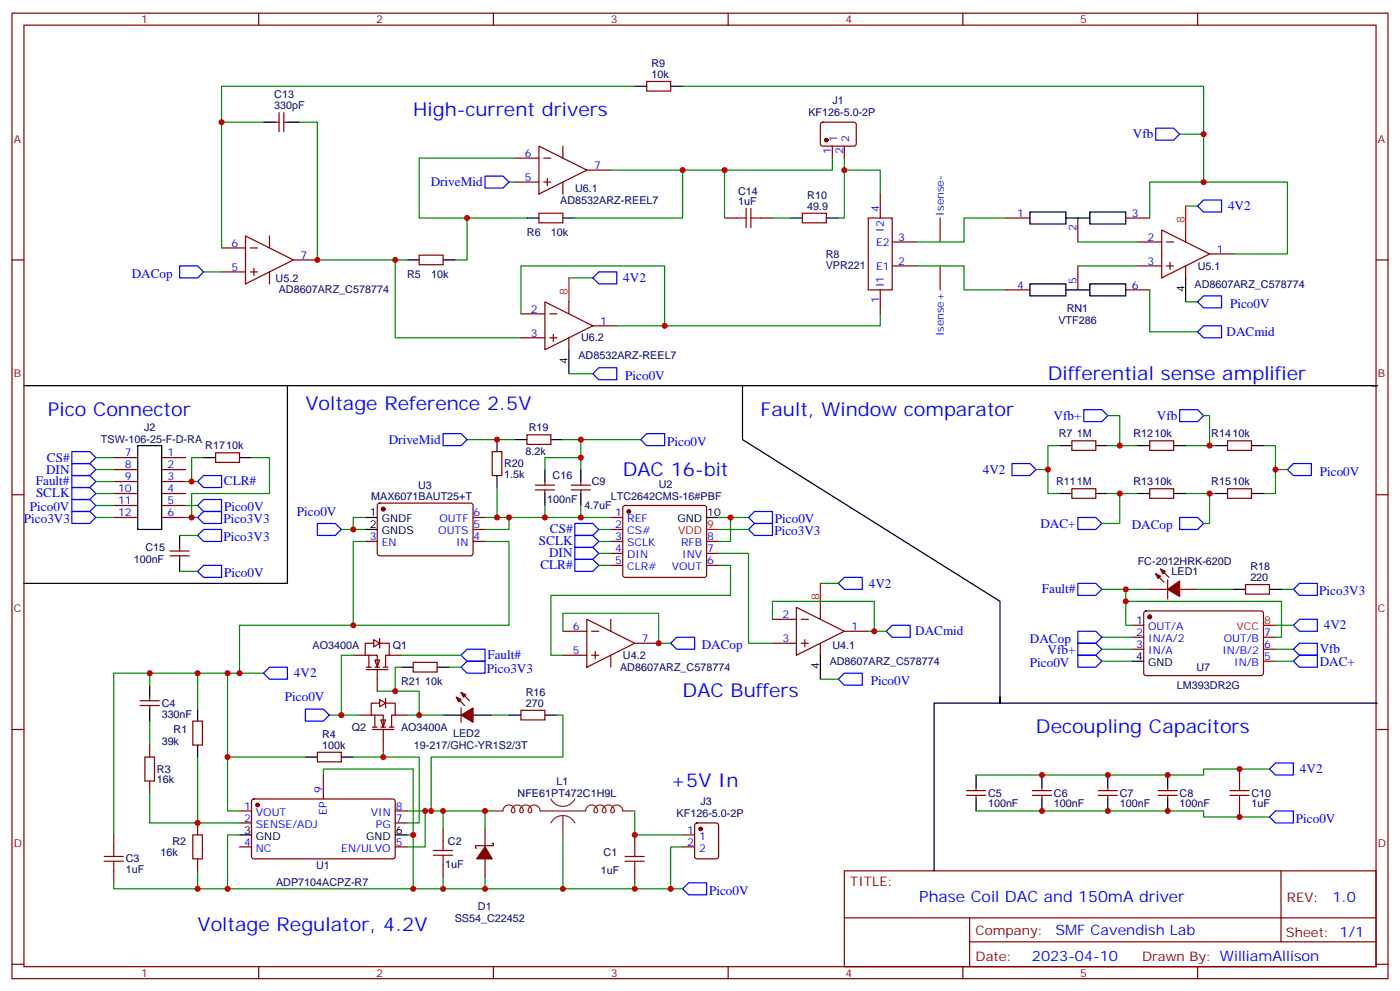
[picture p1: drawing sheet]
<svg xmlns="http://www.w3.org/2000/svg" width="412mm" height="292mm" viewBox="0 0 412 292" stroke-linecap="round" stroke-linejoin="round" font-family="sans-serif">
<g fill="none" stroke="#870000" stroke-width=".35">
<path d="M3.5 3.9h405.4v284.3h-405.4zM7.1 7.4h398.2v277.3h-398.2zM76.2 3.9v3.5M145.3 3.9v3.5M214.5 3.9v3.5M283.6 3.9v3.5M352.8 3.9v3.5M81.1 36h1.1M82.2 33.2v5.6M83.6 33.2v5.6M83.6 36h1.1M190.5 24h7.1v2.8h-7.1z"/>
<path d="M241.9 36.2l.5-.2h9.4l.4 .7v5.9l-.7 .4h-9.4l-.4-.7v-5.6zM151.7 46.6h7M151.7 53.6h7M158.7 43l14.2 7.1-14.2 7.1zM160.2 46.6h2.1M160.2 53.6h2.1M161.2 52.6v2.1M165.8 43v3.6M165.8 53.6v3.6M172.9 50.1h7M245.2 43v3.6M248.7 43v3.6"/>
<path d="M259.3 57.2v7M3.5 76.6h3.6M65.3 73h7M72.3 69.5l14.1 7.1-14.1 7zM73.7 73h2.1M74.8 79v2.1M79.4 69.5v3.5M86.4 76.6h7.1M213.4 64.2h3.6M224 64.2h3.5M236.4 62.8h7v2.8h-7zM255.8 64.2h7v21.2h-7z"/>
<path d="M262.8 71.3h7.1M262.8 78.3h7.1M276.9 64.2v7.1M276.9 78.3v7.1M296.3 64.2h7.1M317.5 64.2v7.1M317.5 78.3v7.1M331.6 64.2h7.1M335.1 71.3h7.1M335.1 78.3h7.1M342.2 67.7l14.1 7.1-14.1 7zM343.6 71.3h2.1"/>
<path d="M343.6 78.3h2.1M344.7 77.3v2.1M349.2 67.7v3.6M349.2 78.3v3.5M356.3 74.8h7.1M405.3 76.6h3.6M65.3 80.1h7M73.7 80.1h2.1M79.4 80.1v3.5M153.5 92.4h7M153.5 99.5h7M160.5 88.9l14.1 7.1-14.1 7z"/>
<path d="M161.9 92.4h2.1M161.9 99.5h2.1M163 98.4v2.1M167.6 88.9v3.5M167.6 99.5v3.5M174.6 96h7.1M259.3 85.4v7M296.3 85.4h7.1M331.6 85.4h7.1M33.5 134.8h7.1M33.5 138.3h7.1M47.6 134.8h7.1"/>
<path d="M47.6 138.3h7.1M315.7 129.8h7.1v2.8h-7.1zM3.5 145.7h3.6M33.5 152.4h7.1M33.5 141.8h7.1M33.5 145.3h7.1M33.5 148.9h7.1M47.6 152.4h7.1M47.6 141.8h7.1M47.6 145.3h7.1M47.6 148.9h7.1M107.6 159.5h3.5"/>
<path d="M111.4 148.4l.4-.2h27.1l.4 .7v14.4l-.7 .4-27-.1-.5-.6v-14.1zM139.3 152.4h3.6M139.3 155.9h3.6M139.3 159.5h3.6M157.7 142.9h5.6M157.7 144.3h5.6M160.5 141.8v1.1M160.5 144.3v1M179.9 152.4h3.5M179.9 155.9h3.5M179.9 159.5h3.5M183.7 149.1l.4-.2h23.3l.5 .2 .2 .5v19.7l-.2 .5-.5 .2h-23.3l-.4-.2-.3-.5v-19.7z"/>
<path d="M208.1 159.5h3.6M405.3 145.7h3.6M50.1 162.3h5.6M50.1 163.7h5.6M52.9 161.2v1.1M52.9 163.7v1M179.9 163h3.5M179.9 166.5h3.5M208.1 163h3.6M208.1 166.5h3.6M234.6 178.9l14.1 7-14.1 7.1zM241.7 178.9v3.5"/>
<path d="M338.7 173.6h5.3M340.4 169l2.5 2.4M341.8 167.6l2.5 2.4M344 170.7v5.7M347.5 173.6h5.3M165.8 185.9h7.1M165.8 193h7.1M172.9 182.4l14.1 7-14.1 7.1zM174.3 185.9h2.1M174.3 193h2.1M175.3 191.9v2.1M179.9 182.4v3.5"/>
<path d="M179.9 193v3.5M187 189.4h7M227.5 182.4h7.1M227.5 189.4h7.1M236 182.4h2.1M236 189.4h2.1M237.1 188.4v2.1M241.7 189.4v3.6M248.7 185.9h7.1M333.4 184.2h3.5M333.4 187.7h3.5M333.4 191.2h3.5"/>
<path d="M337.1 180.1l.5-.2 34.1 .1 .5 .6-.1 17.9-.6 .5-34.2-.1-.4-.6v-17.7zM372.2 187.7h3.5M372.2 191.2h3.5M372.2 194.7h3.5M3.5 214.8h3.6M41.3 206.4h5.6M41.3 207.8h5.6M44.1 205.3v1.1M44.1 207.8v1M56.8 212.4h2.8v7h-2.8zM405.3 214.8h3.6M70.6 238.8h3.5"/>
<path d="M74.3 235.5l.5-.2 41.2 .1 .4 .6v16.5l-.7 .4h-41.2l-.4-.7v-16.2zM93.5 221.5h7v2.9h-7zM95.2 228.2v7.1M116.4 238.8h3.5M284.7 232.8h5.6M284.7 234.2h5.6M287.5 231.8v1M287.5 234.2v1.1M304.1 232.8h5.6M304.1 234.2h5.6M306.9 231.8v1M306.9 234.2v1.1"/>
<path d="M323.5 232.8h5.6M323.5 234.2h5.6M326.3 231.8v1M326.3 234.2v1.1M341.1 232.8h5.7M341.1 234.2h5.7M344 231.8v1M344 234.2v1.1M365.1 226.5v3.5M365.1 237.1v3.5M33.5 245.9v3.5M33.5 256.5v3.5"/>
<path d="M70.6 242.4h3.5M70.6 249.4h3.5M116.4 242.4h3.5M116.4 249.4h3.5M130.5 244.1v3.5M130.5 254.7v3.5M187 245.9v3.5M187 256.5v3.5M248.7 256.5h156.6v28.2h-156.6zM377.3 256.5v20.9M248.7 270.3h156.5M285.6 277.4h119.6"/>
<path d="M285.6 270.3v14.1M3.5 284h3.6M76.2 284.7v3.5M145.3 284.7v3.5M214.5 284.7v3.5M283.6 284.7v3.5M352.8 284.7v3.5M405.3 284h3.6"/>
</g>
<g fill="#870000" stroke="#870000" stroke-width=".35">
<path d="M340.4 169l1.4 .7-.7 .7z"/>
<path d="M341.8 167.6l1.5 .7-.8 .7z"/>
<path d="M344 173.6l3.5-2.5v4.6z"/>
<circle cx="75.8" cy="237.1" r=".53"/>
<circle cx="185.2" cy="150.6" r=".53"/>
<circle cx="112.9" cy="149.9" r=".53"/>
<circle cx="243.4" cy="41.3" r=".53"/>
<circle cx="338.7" cy="181.7" r=".53"/>
</g>
<g fill="none" stroke="#000" stroke-width=".35">
<path d="M77.6 36h3.5M84.7 36h3.5M187 25.4h3.5M197.6 25.4h3.5M232.8 64.2h3.6M243.4 64.2h3.5M303.4 62.4h10.6v3.6h-10.6zM314 64.2h7M321 62.4h10.6v3.6h-10.6zM303.4 83.6h10.6v3.5h-10.6zM314 85.4h7M321 83.6h10.6v3.5h-10.6z"/>
<path d="M349.2 81.8v7.1M7.1 113.6h398.6h-1.8M84.7 113.6v58.2h-77.6M167.6 103v7.1M40.6 131.2h7v24.7h-7zM160.5 138.3v3.5M312.2 131.2h3.5M322.8 131.2h3.5M52.9 157.7v3.5M107.6 152.4h3.5M107.6 155.9h3.5M160.5 145.3v3.6"/>
<path d="M208.1 152.4h3.6M52.9 164.7v3.6M241.7 193v7M333.4 194.7h3.5M44.1 201.8v3.5M44.1 208.8v3.6M58.2 208.8v3.6M58.2 219.4v3.6M90 223h3.5M100.5 223h3.6M287.5 228.2v3.6M287.5 235.3v3.5"/>
<path d="M306.9 228.2v3.6M306.9 235.3v3.5M326.3 228.2v3.6M326.3 235.3v3.5M344 228.2v3.6M344 235.3v3.5M70.6 245.9h3.5M116.4 245.9h3.5"/>
</g>
<path d="M144.6 238.8h3.6a1.74 1.74 0 0 1 1.8-1.7 1.74 1.74 0 0 1 1.6 2 .53 .53 0 0 1-.6 .2 .53 .53 0 0 1-.4-.5 1.74 1.74 0 0 1 1.9-1.7 1.74 1.74 0 0 1 1.6 2 .53 .53 0 0 1-.6 .2 .53 .53 0 0 1-.4-.5 1.74 1.74 0 0 1 1.9-1.7 1.74 1.74 0 0 1 1.6 2 .53 .53 0 0 1-.6 .2 .53 .53 0 0 1-.4-.5 1.76 1.76 0 0 1 1.7-1.7 1.76 1.76 0 0 1 1.8 1.7h13.4a1.74 1.74 0 0 1 1.9-1.7 1.74 1.74 0 0 1 1.6 2 .53 .53 0 0 1-.6 .2 .53 .53 0 0 1-.4-.5 1.74 1.74 0 0 1 1.9-1.7 1.74 1.74 0 0 1 1.5 2 .53 .53 0 0 1-.6 .2 .53 .53 0 0 1-.4-.5 1.74 1.74 0 0 1 1.9-1.7 1.74 1.74 0 0 1 1.6 2 .53 .53 0 0 1-.6 .2 .53 .53 0 0 1-.4-.5 1.76 1.76 0 0 1 1.8-1.7 1.76 1.76 0 0 1 1.7 1.7h3.6M162.3 235.3a3.9 3.9 0 0 0 3.5 2.2 3.9 3.9 0 0 0 3.5-2.2M162.3 242.4a3.9 3.9 0 0 1 3.5-2.2 3.9 3.9 0 0 1 3.5 2.2M165.8 240.2v5.7" fill="none" stroke="#8c2424" stroke-width=".35"/>
<g fill="none" stroke="#008700" stroke-width=".35">
<path d="M65.3 36h12.3M88.2 36h5.3v40.6h22.9v22.9h37.1M187 25.4h-121.7v47.6M201.1 25.4h153.4v28.2M347.5 39.5h7M149.9 53.6h1.8M179.9 50.1h33.5M245.2 46.6v3.5h-31.8v14.1M248.7 46.6v17.6h-1.8M227.5 64.2h5.3M317.5 78.3h17.6M317.5 71.3h17.6"/>
<path d="M338.7 64.2v-10.6h40.5v21.2h-15.8M349.2 60.7h3.6M60 80.1h5.3M153.5 92.4v-14.1h42.3v17.7M167.6 81.8h7M259.3 92.4v3.6h-77.6M338.7 85.4v12.3h14.1M349.2 88.9h3.6M167.6 110.1h7M28.2 134.8h5.3M28.2 138.3h5.3M60 134.8h-3.6v7h-1.7"/>
<path d="M28.2 145.3h5.3M28.2 148.9h5.3M28.2 141.8h5.3M52.9 157.7h5.3M54.7 148.9h3.5M100.5 155.9h7.1M107.6 152.4h-3.5v3.5M107.6 159.5h-3.5v24.7M142.9 159.5h7v24.7h-79.3v14.1M142.9 152.4h7M160.5 148.9v3.5M176.4 155.9h3.5"/>
<path d="M176.4 159.5h3.5M179.9 152.4h-30v3.5h-7M211.7 152.4h8.8M211.7 155.9h8.8M215.2 152.4v7.1h-3.5M52.9 168.3h5.3M176.4 163h3.5M176.4 166.5h3.5M211.7 166.5h3.5v8.8h-52.9v17.7h3.5M211.7 163h8.8v26.4h7M241.7 171.8h5.2M44.1 198.3h-10.6v47.6"/>
<path d="M58.2 198.3h8.8M77.6 198.3h-10.6v40.5h3.6M165.8 185.9v-5.3h28.2v8.8h3.6M255.8 185.9h5.3M324.6 194.7h8.8M324.6 187.7h8.8M333.4 184.2h-1.8v-7.1h45.9v10.6h-1.8M375.7 184.2h5.3M375.7 191.2h5.3M375.7 194.7h5.3M44.1 201.8v-3.5h14.1v10.5M44.1 212.4v7"/>
<path d="M241.7 200h5.2M44.1 233.5v8.9h14.1M58.2 223v19.4M67 223h23M95.2 228.2v-1.7h26.5v19.4M104.1 223h19.4v19.4h-3.6M119.9 238.8h24.7M125.2 238.8v10.6h-5.3M130.5 238.8v5.3M287.5 238.8h56.5M373.9 226.5h-19.4v1.7h-67M33.5 260v1.8h24.7"/>
<path d="M58.2 256.5v5.3h8.8M58.2 242.4h12.4M70.6 245.9h-3.6v15.9h63.5v-3.6M119.9 245.9h1.8v15.9M165.8 245.9v15.9h-22.9"/>
</g>
<g fill="none" stroke="#a10000" stroke-width=".35">
<path d="M217 64.2h2.8M219.8 61.4v5.6M221.2 64.2h2.8M221.2 61.4v5.6M362.3 232.8h5.6M362.3 234.2h5.6M365.1 230v2.8M365.1 234.2v2.9M30.7 252.2h5.6M30.7 253.6h5.6M33.5 249.4v2.8M33.5 253.6v2.9"/>
<path d="M127.7 250.5h5.6M127.7 251.9h5.6M130.5 247.6v2.9M130.5 251.9v2.8M184.1 252.2h5.7M184.1 253.6h5.7M187 249.4v2.8M187 253.6v2.9"/>
</g>
<g fill="none" stroke="#00f" stroke-width=".35">
<path d="M340.4 37.7h5.3l1.8 1.8-1.8 1.8h-5.3zM354.5 58.9h5.3v3.5h-5.3l-1.7-1.7zM52.9 78.3h5.3l1.8 1.8-1.8 1.7h-5.3zM176.4 80.1h5.3v3.5h-5.3l-1.8-1.8zM354.5 87.1h5.3v3.6h-5.3l-1.7-1.8zM354.5 96h5.3v3.5h-5.3l-1.7-1.8zM176.4 108.3h5.3v3.5h-5.3l-1.8-1.7zM21.2 133h5.3l1.7 1.8-1.7 1.7h-5.3zM21.2 136.5h5.3l1.7 1.8-1.7 1.8h-5.3zM190.5 127.7h5.3v3.5h-5.3l-1.8-1.7zM298.1 136.5h5.3l1.8 1.8-1.8 1.8h-5.3zM319.3 120.7h5.3l1.7 1.7-1.7 1.8h-5.3z"/>
<path d="M347.5 120.7h5.3l1.7 1.7-1.7 1.8h-5.3zM381 136.5h5.3v3.6h-5.3l-1.8-1.8zM21.2 143.6h5.3l1.7 1.7-1.7 1.8h-5.3zM21.2 147.1h5.3l1.7 1.8-1.7 1.7h-5.3zM21.2 140.1h5.3l1.7 1.7-1.7 1.8h-5.3zM60 140.1h5.3v3.5h-5.3l-1.8-1.8zM60 147.1h5.3v3.5h-5.3l-1.8-1.7zM60 150.6h5.3v3.6h-5.3l-1.8-1.8zM60 155.9h5.3v3.6h-5.3l-1.8-1.8zM93.5 154.2h5.3l1.7 1.7-1.7 1.8h-5.3zM169.3 154.2h5.3l1.8 1.7-1.8 1.8h-5.3zM169.3 157.7h5.3l1.8 1.8-1.8 1.7h-5.3z"/>
<path d="M222.2 150.6h5.3v3.6h-5.3l-1.7-1.8zM222.2 154.2h5.3v3.5h-5.3l-1.7-1.8zM317.5 152.4h5.3l1.8 1.8-1.8 1.7h-5.3zM347.5 152.4h5.3l1.7 1.8-1.7 1.7h-5.3zM60 166.5h5.3v3.5h-5.3l-1.8-1.7zM169.3 161.2h5.3l1.8 1.8-1.8 1.7h-5.3zM169.3 164.7h5.3l1.8 1.8-1.8 1.8h-5.3zM248.7 170h5.3v3.6h-5.3l-1.8-1.8zM317.5 171.8h5.3l1.8 1.8-1.8 1.7h-5.3zM79.4 196.5h5.3v3.5h-5.3l-1.8-1.7zM199.3 187.7h5.3v3.5h-5.3l-1.7-1.8zM248.7 198.3h5.3v3.5h-5.3l-1.8-1.8z"/>
<path d="M262.8 184.2h5.3v3.5h-5.3l-1.7-1.8zM317.5 193h5.3l1.8 1.7-1.8 1.8h-5.3zM317.5 189.4h5.3l1.8 1.8-1.8 1.8h-5.3zM382.8 182.4h5.3v3.5h-5.3l-1.8-1.7zM382.8 193h5.3v3.5h-5.3l-1.8-1.8zM373.9 226.5l1.8-1.8h5.3v3.5h-5.3zM375.7 238.8h5.3v3.6h-5.3l-1.8-1.8z"/>
</g>
<path d="M349.2 60.7v7M167.6 81.8v7.1M208.1 155.9h3.6M241.7 171.8v7.1M372.2 184.2h3.5" fill="none" stroke="#f00" stroke-width=".35"/>
<g fill="#fff" stroke="#870000" stroke-width=".35">
<path d="M110.4 194.4h1.4l-.7 2.1z"/>
<path d="M110.1 188.4l1.7 1-1.7 1.1z"/>
</g>
<g fill="none" stroke="#870000" stroke-width=".35">
<path d="M315.7 143.9h7.1v2.9h-7.1zM104.1 193h3.5M107.9 197.2h6.4M107.9 196.5h1.5M108.7 193v3.5M110.1 189.4h-2.5v3.6h3.5v3.5M110.4 196.5h1.4M111.1 197.2v6.4M111.8 189.4h2.9v3.6h-1.1v3.5M111.8 188v2.9M112.9 196.5h1.4M114.7 193h3.5"/>
<path d="M121.7 195.1h7.1v2.8h-7.1zM134.4 205.3l2.5 2.5M135.8 203.9l2.5 2.5M135.8 208.5v4.2M201.1 245.9h3.5M201.1 249.4h3.5M204.8 242.6l.5-.2h5.7l.6 .4 .1 9.4-.5 .7h-5.9l-.6-.4-.1-9.4z"/>
</g>
<g fill="none" stroke="#008700" stroke-width=".35">
<path d="M305.2 138.3h3.5M312.2 131.2h-3.5v14.1h3.5M326.3 122.4h3.5v8.8M326.3 131.2h8.8M349.2 131.2h8.9M354.5 122.4h1.8v8.8M372.2 131.2h3.5v14.1h-3.5M375.7 138.3h3.5M28.2 152.4h5.3M54.7 152.4h3.5M326.3 145.3h8.8M329.8 145.3v8.9h-5.2"/>
<path d="M349.2 145.3h8.9M356.3 145.3v8.9h-1.8M338.7 173.6h-7.1v3.5M352.8 173.6h10.6M201.1 249.4h-3.5v12.4h-10.6"/>
</g>
<path d="M21.2 150.6h5.3l1.7 1.8-1.7 1.8h-5.3zM382.8 171.8h5.3v3.5h-5.3l-1.8-1.7zM317.5 185.9h5.3l1.8 1.8-1.8 1.7h-5.3zM382.8 189.4h5.3v3.6h-5.3l-1.8-1.8zM202.8 260h5.3v3.5h-5.3l-1.7-1.7z" fill="none" stroke="#00f" stroke-width=".35"/>
<path d="M312.2 145.3h3.5M322.8 145.3h3.5M118.2 196.5h3.5M128.8 196.5h3.5M130.5 210.6h5.3M139.3 210.6h5.3" fill="none" stroke="#000" stroke-width=".35"/>
<g fill="#870000" stroke="#870000" stroke-width=".35">
<path d="M135.8 210.6l3.5-2.1v4.2z"/>
<path d="M134.4 205.3l1.4 .7-.7 .7z"/>
<path d="M135.8 203.9l1.4 .7-.7 .7z"/>
<circle cx="206.4" cy="244.1" r=".53"/>
</g>
<g fill="#fff" stroke="#870000" stroke-width=".35">
<path d="M112.2 212h1.4l-.7 2.1z"/>
<path d="M111.8 206l1.8 1.1-1.8 1z"/>
</g>
<g fill="none" stroke="#870000" stroke-width=".35">
<path d="M123.5 75.1h7v2.9h-7zM158.7 62.8h7.1v2.8h-7.1zM63.5 133.4h7.1v2.8h-7.1zM145 133h2.8v7.1h-2.8zM155.2 128.1h7.1v2.8h-7.1zM338.7 129.8h7v2.8h-7zM361.6 129.8h7.1v2.8h-7.1zM168.3 144.3h5.6M168.3 142.9h5.6M171.1 141.8v1.1M171.1 144.3v1M338.7 143.9h7v2.9h-7z"/>
<path d="M361.6 143.9h7.1v2.9h-7.1zM366.9 172.2h7v2.8h-7zM44.1 219.4v3.6M105.8 210.6h3.6M109.7 214.8h6.4M109.7 214.1h1.4M110.4 210.6v3.5M111.8 207.1h-2.4v3.5h3.5v3.5M112.2 214.1h1.4M112.9 214.8v6.4M113.6 207.1h2.8v3.5h-1v3.5M113.6 205.7v2.8"/>
<path d="M114.7 214.1h1.4M116.4 210.6h3.5M153.5 209.2h7v2.8h-7zM44.1 230v3.5M58.2 242.4v3.5M58.2 252.9v3.6M142.9 244.1v5.3M142.9 252.9v5.3M145 248.4h.3v.7h-5.2v.7h.3"/>
</g>
<g fill="none" stroke="#000" stroke-width=".35">
<path d="M119.9 76.6h3.6M130.5 76.6h3.6M155.2 64.2h3.5M165.8 64.2h3.5M218.7 113.6v15.9l75.9 47.6v30v-1.8M60 134.8h3.5M70.6 134.8h3.5M146.4 129.5v3.5M151.7 129.5h3.5M162.3 129.5h3.5M171.1 138.3v3.5M335.1 131.2h3.6"/>
<path d="M345.7 131.2h3.5M358.1 131.2h3.5M368.7 131.2h3.5M146.4 140.1v3.5M171.1 145.3v3.6M335.1 145.3h3.6M345.7 145.3h3.5M358.1 145.3h3.5M368.7 145.3h3.5M363.4 173.6h3.5M373.9 173.6h3.6M149.9 210.6h3.6"/>
<path d="M160.5 210.6h3.5M405.7 207.1h-130.5v49.4"/>
</g>
<path d="M142.9 51.9h5.3l1.7 1.7-1.7 1.8h-5.3zM130.5 127.7h5.3l1.8 1.8-1.8 1.7h-5.3zM135.8 196.5l1.8-1.8h5.3v3.6h-5.3zM137.6 191.2h5.3v3.5h-5.3l-1.8-1.7zM90 208.8h5.2l1.8 1.8-1.8 1.8h-5.2z" fill="none" stroke="#00f" stroke-width=".35"/>
<g fill="none" stroke="#008700" stroke-width=".35">
<path d="M151.7 46.6h-28.2v17.6h31.7M201.1 50.1v14.1h-31.8M248.7 50.1h10.6v7.1M116.4 76.6h3.5M137.6 64.2v12.4h-3.5M269.9 78.3h14.1v7.1h12.3M296.3 64.2h-12.3v7.1h-14.1M74.1 134.8h5.3v10.5h-23v7.1M137.6 129.5h14.1M160.5 138.3v-3.5h10.6v3.5M165.8 129.5h5.3M188.7 129.5h-17.6v5.3"/>
<path d="M56.4 141.8h1.8M146.4 143.6v8.8M171.1 148.9v3.5M324.6 173.6h7M377.5 173.6h3.5M104.1 193h-3.6v17.6M118.2 196.5h-1.8v7.1h-5.3M118.2 193h17.6M132.3 196.5h3.5M227.5 182.4v-5.3h30v8.8M324.6 191.2h8.8M97 210.6h8.8"/>
<path d="M116.4 203.6h7.1v7M119.9 210.6h10.6M144.6 210.6h5.3M164 210.6h1.8v12.4h-38.8v15.8M112.9 221.2v1.8M142.9 238.8v5.3M187 238.8v7.1h14.1M344 238.8h10.5v1.8h19.4M142.9 258.2v3.6h-12.4M187 260v1.8h-21.2M197.6 261.8h3.5"/>
</g>
<path d="M142.9 249.4l2.1 3.5h-4.6z" fill="#870000" stroke="#870000" stroke-width=".35"/>
<path d="M42.7 223h2.8v7h-2.8zM56.8 245.9h2.8v7h-2.8z" fill="none" stroke="#a10000" stroke-width=".35"/>
<g fill="#c00">
<circle cx="44.1" cy="198.3" r=".88"/>
<circle cx="58.2" cy="242.4" r=".88"/>
<circle cx="58.2" cy="198.3" r=".88"/>
<circle cx="67" cy="198.3" r=".88"/>
<circle cx="130.5" cy="238.8" r=".88"/>
<circle cx="67" cy="261.8" r=".88"/>
<circle cx="58.2" cy="261.8" r=".88"/>
<circle cx="125.2" cy="238.8" r=".88"/>
<circle cx="121.7" cy="245.9" r=".88"/>
<circle cx="67" cy="223" r=".88"/>
<circle cx="215.2" cy="152.4" r=".88"/>
<circle cx="194" cy="189.4" r=".88"/>
<circle cx="306.9" cy="228.2" r=".88"/>
<circle cx="306.9" cy="238.8" r=".88"/>
<circle cx="104.1" cy="155.9" r=".88"/>
<circle cx="65.3" cy="36" r=".88"/>
<circle cx="354.5" cy="53.6" r=".88"/>
<circle cx="93.5" cy="76.6" r=".88"/>
<circle cx="354.5" cy="39.5" r=".88"/>
<circle cx="70.6" cy="198.3" r=".88"/>
<circle cx="104.1" cy="184.1" r=".88"/>
<circle cx="149.9" cy="152.4" r=".88"/>
<circle cx="160.5" cy="152.4" r=".88"/>
<circle cx="331.6" cy="177.1" r=".88"/>
<circle cx="308.7" cy="138.3" r=".88"/>
<circle cx="375.7" cy="138.3" r=".88"/>
<circle cx="329.8" cy="131.2" r=".88"/>
<circle cx="329.8" cy="145.3" r=".88"/>
<circle cx="356.3" cy="131.2" r=".88"/>
<circle cx="356.3" cy="145.3" r=".88"/>
<circle cx="112.9" cy="223" r=".88"/>
<circle cx="127" cy="238.8" r=".88"/>
<circle cx="331.6" cy="173.6" r=".88"/>
<circle cx="123.5" cy="210.6" r=".88"/>
<circle cx="116.4" cy="203.6" r=".88"/>
<circle cx="100.5" cy="210.6" r=".88"/>
<circle cx="56.4" cy="152.4" r=".88"/>
<circle cx="56.4" cy="141.8" r=".88"/>
<circle cx="326.3" cy="228.2" r=".88"/>
<circle cx="344" cy="228.2" r=".88"/>
<circle cx="365.1" cy="226.5" r=".88"/>
<circle cx="365.1" cy="240.6" r=".88"/>
<circle cx="344" cy="238.8" r=".88"/>
<circle cx="326.3" cy="238.8" r=".88"/>
<circle cx="121.7" cy="261.8" r=".88"/>
<circle cx="142.9" cy="238.8" r=".88"/>
<circle cx="130.5" cy="261.8" r=".88"/>
<circle cx="142.9" cy="261.8" r=".88"/>
<circle cx="165.8" cy="261.8" r=".88"/>
<circle cx="187" cy="261.8" r=".88"/>
<circle cx="197.6" cy="261.8" r=".88"/>
<circle cx="187" cy="245.9" r=".88"/>
<circle cx="171.1" cy="152.4" r=".88"/>
<circle cx="146.4" cy="152.4" r=".88"/>
<circle cx="146.4" cy="129.5" r=".88"/>
<circle cx="171.1" cy="134.8" r=".88"/>
<circle cx="171.1" cy="129.5" r=".88"/>
<circle cx="213.4" cy="50.1" r=".88"/>
<circle cx="201.1" cy="50.1" r=".88"/>
<circle cx="116.4" cy="76.6" r=".88"/>
<circle cx="137.6" cy="64.2" r=".88"/>
<circle cx="248.7" cy="50.1" r=".88"/>
<circle cx="195.8" cy="96" r=".88"/>
<circle cx="257.5" cy="185.9" r=".88"/>
</g>
<g font-size="5.6" fill="#00f">
<text x="121.7" y="34.2">High-current drivers</text>
<text x="308.7" y="111.8">Differential sense amplifier</text>
<text x="14.1" y="122.4">Pico Connector</text>
<text x="90" y="120.7">Voltage Reference 2.5V</text>
<text x="224" y="122.4">Fault, Window comparator</text>
<text x="183.4" y="140.1">DAC 16-bit</text>
<text x="201.1" y="205.3">DAC Buffers</text>
<text x="305.2" y="215.9">Decoupling Capacitors</text>
<text x="197.6" y="231.8">+5V In</text>
<text x="58.2" y="274.1">Voltage Regulator, 4.2V</text>
</g>
<text font-size="4.6" fill="#00f" x="270.8" y="265.5">Phase Coil DAC and 150mA driver</text>
<g font-size="4.2" fill="#00f">
<text x="392.5" y="265.7">1.0</text>
<text x="310.9" y="275.3">SMF Cavendish Lab</text>
<text x="304" y="283.1">2023-04-10</text>
</g>
<g font-size="3.9" fill="#00f">
<text x="333.7" y="40.7">Vfb</text>
<text x="126.9" y="54.8">DriveMid</text>
<text x="361.7" y="61.9">4V2</text>
<text x="38.8" y="81.8">DACop</text>
<text x="183.6" y="83.1">4V2</text>
<text x="362.3" y="90.7">Pico0V</text>
<text x="361.3" y="99">DACmid</text>
<text x="184.2" y="111.8">Pico0V</text>
<text x="310.4" y="123.7">Vfb+</text>
<text x="340.8" y="123.6">Vfb</text>
<text x="114.5" y="130.6">DriveMid</text>
<text x="196.5" y="131.2">Pico0V</text>
<text x="13.8" y="135.9">CS#</text>
<text x="10.6" y="143">Fault#</text>
<text x="13.6" y="139.5">DIN</text>
<text x="66" y="143">CLR#</text>
<text x="289.5" y="139.5">4V2</text>
<text x="388.8" y="140.1">Pico0V</text>
<text x="10.6" y="146.5">SCLK</text>
<text x="7.1" y="154.2">Pico3V3</text>
<text x="8.8" y="150.6">Pico0V</text>
<text x="65.8" y="154.2">Pico3V3</text>
<text x="66" y="150.6">Pico0V</text>
<text x="87.5" y="151.9">Pico0V</text>
<text x="228.3" y="154.2">Pico0V</text>
<text x="306.5" y="155.4">DAC+</text>
<text x="333.4" y="155.9">DACop</text>
<text x="65.8" y="159.5">Pico3V3</text>
<text x="158.8" y="160.6">SCLK</text>
<text x="162" y="157.1">CS#</text>
<text x="228.1" y="157.7">Pico3V3</text>
<text x="159.2" y="167.7">CLR#</text>
<text x="161.8" y="164.1">DIN</text>
<text x="66" y="170">Pico0V</text>
<text x="255.9" y="173">4V2</text>
<text x="306.9" y="174.7">Fault#</text>
<text x="388.6" y="175.3">Pico3V3</text>
<text x="390" y="185.4">4V2</text>
<text x="206.7" y="191.2">DACop</text>
<text x="269.6" y="187.1">DACmid</text>
<text x="303.4" y="189.4">DACop</text>
<text x="143.6" y="194.1">Fault#</text>
<text x="303.4" y="196.5">Pico0V</text>
<text x="308.6" y="192.5">Vfb+</text>
<text x="388.8" y="196">DAC+</text>
<text x="388.8" y="192.4">Vfb</text>
<text x="86.6" y="199.5">4V2</text>
<text x="143.4" y="198.3">Pico3V3</text>
<text x="256.5" y="201.8">Pico0V</text>
<text x="83.9" y="206.5">Pico0V</text>
<text x="382.9" y="227.7">4V2</text>
<text x="381.7" y="242.4">Pico0V</text>
<text x="208.9" y="263.5">Pico0V</text>
</g>
<g font-size="3.9" fill="#800">
<text x="250.5" y="261.1">TITLE:</text>
<text x="379.1" y="265.7">REV:</text>
<text x="287.4" y="275.3">Company:</text>
<text x="378.7" y="275.9">Sheet: 1/1</text>
<text x="287.4" y="282.9">Date:</text>
<text x="336.4" y="283">Drawn By: WilliamAllison</text>
</g>
<g font-size="3.2" fill="#800">
<text x="41.6" y="6.9">1</text>
<text x="110.8" y="6.9">2</text>
<text x="179.9" y="6.9">3</text>
<text x="249.1" y="6.9">4</text>
<text x="318.2" y="6.9">5</text>
<text x="4.1" y="42">A</text>
<text x="405.9" y="42">A</text>
<text x="4.1" y="111.1">B</text>
<text x="405.9" y="111.1">B</text>
<text x="4.1" y="180.3">C</text>
<text x="405.9" y="180.3">C</text>
<text x="4.1" y="249.4">D</text>
<text x="405.9" y="249.4">D</text>
<text x="41.6" y="287.7">1</text>
<text x="110.8" y="287.7">2</text>
<text x="179.9" y="287.7">3</text>
<text x="249.1" y="287.7">4</text>
<text x="318.2" y="287.7">5</text>
</g>
<g font-size="3.2" fill="#000080">
<text x="191.9" y="22.9">10k</text>
<text x="191.9" y="19.8">R9</text>
<text x="80.8" y="28.9">C13</text>
<text x="80.8" y="32.1">330pF</text>
<text x="238.1" y="34.2">KF126-5.0-2P</text>
<text x="245.2" y="30.7">J1</text>
<text x="169.4" y="56.5">U6.1</text>
<text x="217.4" y="57.4">C14</text>
<text x="237.8" y="58.6">R10</text>
<text x="165" y="60">AD8532ARZ-REEL7</text>
<text x="217.4" y="60.3">1uF</text>
<text x="237.8" y="61.7">49.9</text>
<text x="155.2" y="69.5">R6</text>
<text x="162.3" y="69.5">10k</text>
<text x="243.3" y="75.9">R8</text>
<text x="81.2" y="82.9">U5.2</text>
<text x="119.9" y="81.8">R5</text>
<text x="127" y="81.8">10k</text>
<text x="243.3" y="79.1">VPR221</text>
<text x="352.8" y="79.4">U5.1</text>
<text x="82.1" y="86.4">AD8607ARZ_C578774</text>
<text x="351.9" y="84.7">AD8607ARZ_C578774</text>
<text x="311.8" y="95.3">VTF286</text>
<text x="314.2" y="91.8">RN1</text>
<text x="171.2" y="100.5">U6.2</text>
<text x="170.4" y="105.8">AD8532ARZ-REEL7</text>
<text x="29.7" y="130.5">TSW-106-25-F-D-RA</text>
<text x="42.5" y="127">J2</text>
<text x="155.7" y="127.1">R19</text>
<text x="311.9" y="128.8">R7</text>
<text x="317.2" y="128.8">1M</text>
<text x="333.9" y="128.8">R1210k</text>
<text x="356.8" y="128.8">R1410k</text>
<text x="60.5" y="132.3">R1710k</text>
<text x="148.5" y="137.7">R20</text>
<text x="154.8" y="134.1">8.2k</text>
<text x="123.1" y="143.9">U3</text>
<text x="148.5" y="140.9">1.5k</text>
<text x="162.8" y="141.2">C16</text>
<text x="174.3" y="142.9">C9</text>
<text x="194" y="143.6">U2</text>
<text x="311.1" y="142.9">R111M</text>
<text x="333.9" y="142.9">R1310k</text>
<text x="356.8" y="142.9">R1510k</text>
<text x="109.4" y="147.1">MAX6071BAUT25+T</text>
<text x="161.1" y="148.2">100nF</text>
<text x="172.1" y="149.9">4.7uF</text>
<text x="179.9" y="147.1">LTC2642CMS-16#PBF</text>
<text x="39.4" y="165.8">100nF</text>
<text x="42.8" y="162.3">C15</text>
<text x="335.1" y="166.5">FC-2012HRK-620D</text>
<text x="368.3" y="167.9">R18</text>
<text x="345.1" y="169.3">LED1</text>
<text x="368.3" y="171.1">220</text>
<text x="92.1" y="191.2">AO3400A</text>
<text x="115.7" y="191.2">Q1</text>
<text x="245.2" y="191.2">U4.1</text>
<text x="182.7" y="197.6">AD8607ARZ_C578774</text>
<text x="183.5" y="194">U4.2</text>
<text x="244.4" y="195.8">AD8607ARZ_C578774</text>
<text x="352.4" y="197.6">U7</text>
<text x="118.2" y="201.8">R21</text>
<text x="125.2" y="201.8">10k</text>
<text x="346.7" y="202.8">LM393DR2G</text>
<text x="47.6" y="208.1">C4</text>
<text x="154.9" y="208.1">270</text>
<text x="154.9" y="205">R16</text>
<text x="47.6" y="211.3">330nF</text>
<text x="51.2" y="215.9">R1</text>
<text x="103.6" y="215.2">Q2</text>
<text x="118.1" y="215.2">AO3400A</text>
<text x="47.6" y="219.4">39k</text>
<text x="94.9" y="220.5">100k</text>
<text x="94.9" y="217.4">R4</text>
<text x="121.9" y="220.5">19-217/GHC-YR1S2/3T</text>
<text x="133.5" y="217">LED2</text>
<text x="46.2" y="227.5">R3</text>
<text x="46.2" y="230.7">16k</text>
<text x="164" y="231.1">L1</text>
<text x="152.5" y="234.6">NFE61PT472C1H9L</text>
<text x="206.4" y="237.1">J3</text>
<text x="291" y="237.8">100nF</text>
<text x="291" y="234.6">C5</text>
<text x="310.4" y="237.8">100nF</text>
<text x="310.4" y="234.6">C6</text>
<text x="329.8" y="237.8">100nF</text>
<text x="329.9" y="234.6">C7</text>
<text x="347.5" y="237.8">100nF</text>
<text x="347.5" y="234.6">C8</text>
<text x="368.7" y="237.8">1uF</text>
<text x="368.7" y="234.6">C10</text>
<text x="199.3" y="240.6">KF126-5.0-2P</text>
<text x="50.8" y="248.7">R2</text>
<text x="132" y="248.7">C2</text>
<text x="37" y="257.2">1uF</text>
<text x="37" y="254">C3</text>
<text x="47.3" y="252.2">16k</text>
<text x="93.1" y="255.9">U1</text>
<text x="131.2" y="255.8">1uF</text>
<text x="177" y="257.5">1uF</text>
<text x="177.8" y="252.2">C1</text>
<text x="81.3" y="261.1">ADP7104ACPZ-R7</text>
<text x="140.8" y="268.1">D1</text>
<text x="133.9" y="271.6">SS54_C22452</text>
</g>
<g font-size="3.2" fill="#00f">
<text x="246.6" y="41.7" transform="rotate(-90 246.6 41.7)">1</text>
<text x="250.1" y="41.7" transform="rotate(-90 250.1 41.7)">2</text>
<text x="154.6" y="46.2">6</text>
<text x="244.8" y="45.2" transform="rotate(-90 244.8 45.2)">1</text>
<text x="248.4" y="45.2" transform="rotate(-90 248.4 45.2)">2</text>
<text x="154.6" y="53.3">5</text>
<text x="175" y="49.7">7</text>
<text x="258.9" y="62.4" transform="rotate(-90 258.9 62.4)">4</text>
<text x="278" y="63.5" transform="rotate(-90 278 63.5)">Isense-</text>
<text x="299.6" y="63.9">1</text>
<text x="333.4" y="63.9">3</text>
<text x="260.3" y="68.3" transform="rotate(-90 260.3 68.3)">I2</text>
<text x="264.6" y="70.9">3</text>
<text x="317.1" y="68" transform="rotate(-90 317.1 68)">2</text>
<text x="338.1" y="70.9">2</text>
<text x="68.2" y="72.7">6</text>
<text x="88.5" y="76.2">7</text>
<text x="258.1" y="72.3">E2</text>
<text x="264.6" y="78">2</text>
<text x="338.1" y="78">3</text>
<text x="358.4" y="74.4">1</text>
<text x="68.2" y="79.7">5</text>
<text x="258.1" y="79.4">E1</text>
<text x="317.1" y="83.6" transform="rotate(-90 317.1 83.6)">5</text>
<text x="258.9" y="89.2" transform="rotate(-90 258.9 89.2)">1</text>
<text x="260.3" y="84.7" transform="rotate(-90 260.3 84.7)">I1</text>
<text x="299.6" y="85">4</text>
<text x="333.4" y="85">6</text>
<text x="156.4" y="92.1">2</text>
<text x="176.7" y="95.6">1</text>
<text x="156.4" y="99.1">3</text>
<text x="278" y="99.1" transform="rotate(-90 278 99.1)">Isense+</text>
<text x="36.8" y="134.4">7</text>
<text x="36.8" y="137.9">8</text>
<text x="49.4" y="134.4">1</text>
<text x="49.4" y="137.9">2</text>
<text x="36.8" y="141.5">9</text>
<text x="49.4" y="141.5">3</text>
<text x="34.8" y="145">10</text>
<text x="34.8" y="148.5">11</text>
<text x="49.4" y="145">4</text>
<text x="49.4" y="148.5">5</text>
<text x="34.8" y="152">12</text>
<text x="49.4" y="152">6</text>
<text x="129.4" y="153.8">OUTF</text>
<text x="139.5" y="152">6</text>
<text x="139.5" y="155.6">5</text>
<text x="181.3" y="152">1</text>
<text x="181.3" y="155.6">2</text>
<text x="184.7" y="153.8">REF</text>
<text x="108.9" y="159.1">3</text>
<text x="112.4" y="160.9">EN</text>
<text x="129.1" y="157.3">OUTS</text>
<text x="134.3" y="160.9">IN</text>
<text x="139.5" y="159.1">4</text>
<text x="181.3" y="159.1">3</text>
<text x="184.7" y="157.3">CS#</text>
<text x="184.7" y="160.9">SCLK</text>
<text x="200.6" y="160.9">RFB</text>
<text x="208.3" y="159.1">8</text>
<text x="181.3" y="162.6">4</text>
<text x="181.3" y="166.2">5</text>
<text x="184.7" y="164.4">DIN</text>
<text x="184.7" y="167.9">CLR#</text>
<text x="197.9" y="167.9">VOUT</text>
<text x="201" y="164.4">INV</text>
<text x="208.3" y="166.2">6</text>
<text x="208.3" y="162.6">7</text>
<text x="168.7" y="185.6">6</text>
<text x="230.5" y="182">2</text>
<text x="250.8" y="185.6">1</text>
<text x="334.7" y="183.8">1</text>
<text x="338.2" y="185.6">OUT/A</text>
<text x="189.1" y="189.1">7</text>
<text x="230.5" y="189.1">3</text>
<text x="334.7" y="187.3">2</text>
<text x="334.7" y="190.9">3</text>
<text x="338.2" y="189.1">IN/A/2</text>
<text x="360.5" y="189.1">OUT/B</text>
<text x="372.4" y="190.9">6</text>
<text x="372.4" y="187.3">7</text>
<text x="168.7" y="192.6">5</text>
<text x="338.2" y="192.6">IN/A</text>
<text x="360.1" y="192.6">IN/B/2</text>
<text x="363.6" y="196.1">IN/B</text>
<text x="372.4" y="194.4">5</text>
<text x="94.9" y="233.5" transform="rotate(-90 94.9 233.5)">9</text>
<text x="71.9" y="238.5">1</text>
<text x="96.3" y="239.9" transform="rotate(-90 96.3 239.9)">EP</text>
<text x="116.6" y="238.5">8</text>
<text x="71.9" y="242">2</text>
<text x="75.4" y="240.2">VOUT</text>
<text x="75.4" y="243.8">SENSE/ADJ</text>
<text x="109.2" y="240.2">VIN</text>
<text x="110.7" y="243.8">PG</text>
<text x="116.6" y="242">7</text>
<text x="202.4" y="245.5">1</text>
<text x="71.9" y="249.1">4</text>
<text x="75.4" y="250.8">NC</text>
<text x="100.5" y="250.8">EN/ULVO</text>
<text x="116.6" y="249.1">5</text>
<text x="202.4" y="249.1">2</text>
<text x="205.9" y="247.3">1</text>
<text x="205.9" y="250.8">2</text>
</g>
<g font-size="3.2" fill="#f00">
<text x="348.9" y="65.6" transform="rotate(-90 348.9 65.6)">8</text>
<text x="167.2" y="86.8" transform="rotate(-90 167.2 86.8)">8</text>
<text x="208.3" y="155.6">9</text>
<text x="199.8" y="157.3">VDD</text>
<text x="241.3" y="176.7" transform="rotate(-90 241.3 176.7)">8</text>
<text x="364.3" y="185.6">VCC</text>
<text x="372.4" y="183.8">8</text>
</g>
<g font-size="3.2">
<text x="348.9" y="86" transform="rotate(-90 348.9 86)">4</text>
<text x="167.2" y="107.1" transform="rotate(-90 167.2 107.1)">4</text>
<text x="108.9" y="155.6">2</text>
<text x="108.9" y="152">1</text>
<text x="112.4" y="153.8">GNDF</text>
<text x="199.6" y="153.8">GND</text>
<text x="208.3" y="152">10</text>
<text x="112.4" y="157.3">GNDS</text>
<text x="241.3" y="197.1" transform="rotate(-90 241.3 197.1)">4</text>
<text x="334.7" y="194.4">4</text>
<text x="338.2" y="196.1">GND</text>
<text x="71.9" y="245.5">3</text>
<text x="116.6" y="245.5">6</text>
<text x="75.4" y="247.3">GND</text>
<text x="107.8" y="247.3">GND</text>
</g>
</svg>
